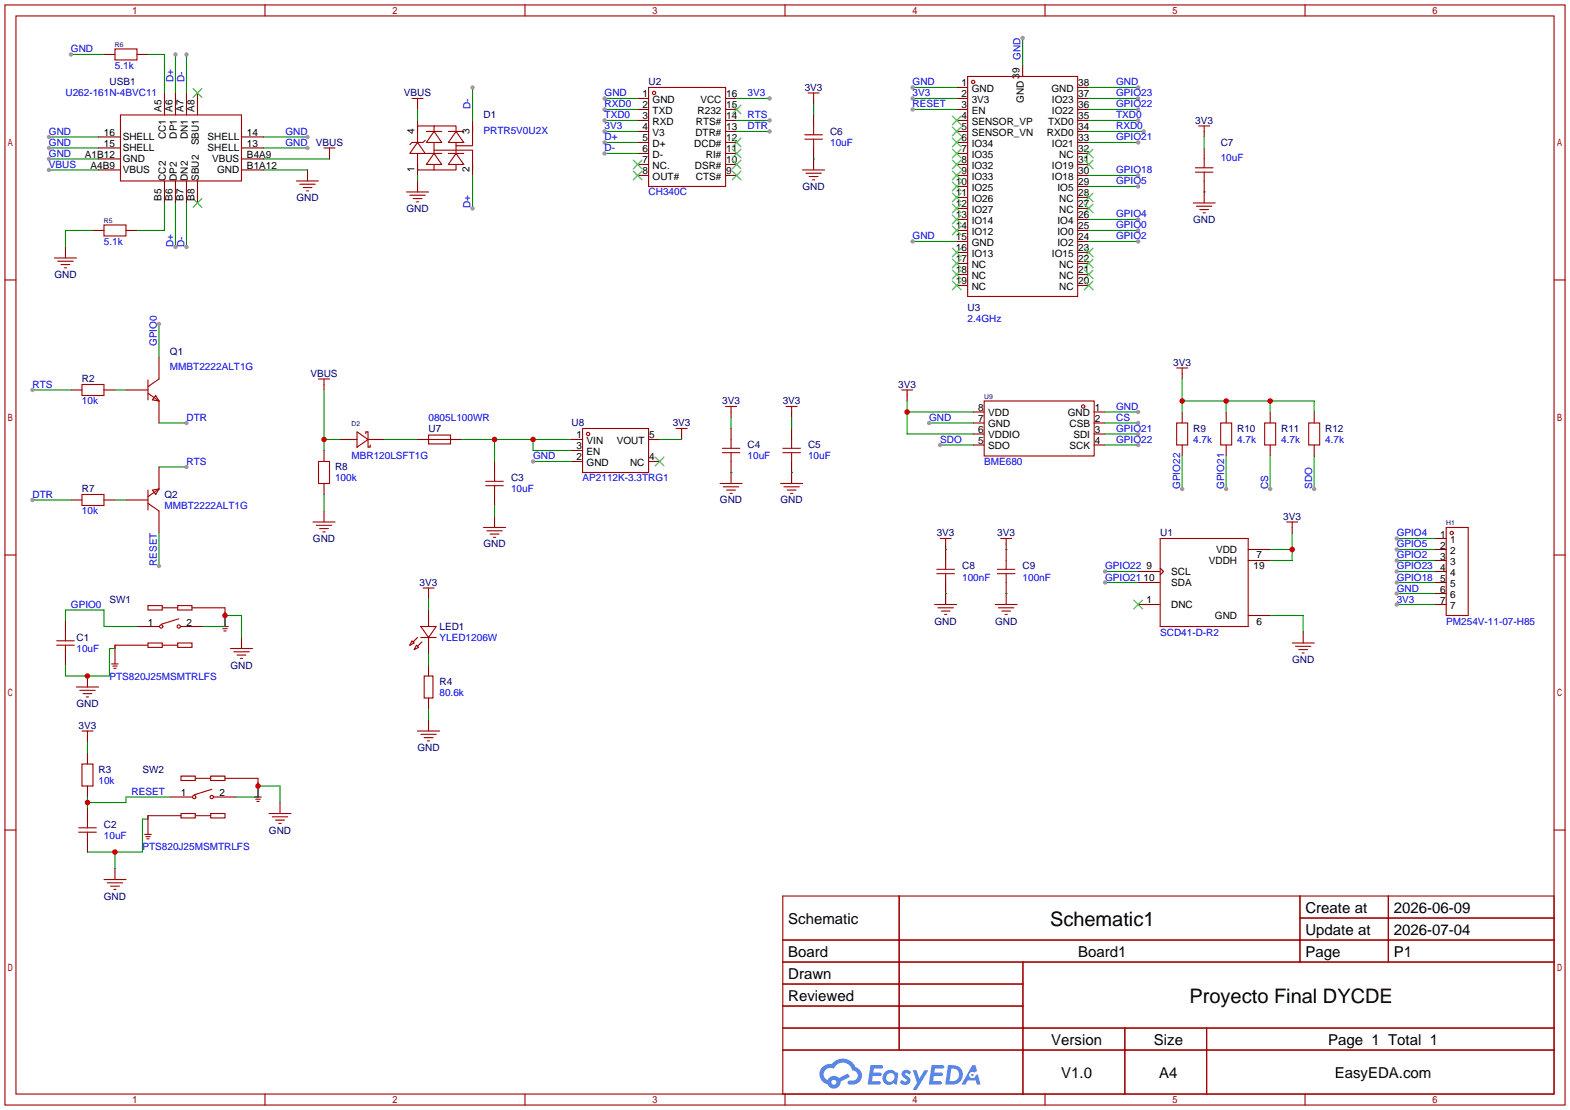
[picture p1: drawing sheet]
<svg xmlns="http://www.w3.org/2000/svg" width="362mm" height="256mm" viewBox="0 0 362 256" stroke-linecap="round" stroke-linejoin="round" font-family="sans-serif">
<g fill="none" stroke="#a10000" stroke-width=".25">
<path d="M1.1 1.1h360.2v254h-360.2zM3.7 3.7h355.1v248.9h-355.1zM61.2 1.1v2.6M121.2 1.1v2.6M181.2 1.1v2.6M241.3 1.1v2.6M301.3 1.1v2.6M1.1 64.6h2.6M358.8 64.6h2.5M1.1 128.1h2.6M358.8 128.1h2.5M1.1 191.6h2.6"/>
<path d="M358.8 191.6h2.5M180.7 206.9h178.1v45.7h-178.1zM180.7 217h178.1M207.6 206.9v35.5M300.1 206.9v15.2M300.1 212h58.7M320.5 206.9v15.2M180.7 222.1h178.1M180.7 227.2h55.5M180.7 237.4h178.1M180.7 232.3h55.5M236.2 222.1v30.5"/>
<path d="M259.7 237.4v15.2M278.6 237.4v15.2M61.2 252.6v2.5M121.2 252.6v2.5M180.7 242.4h178.1M181.2 252.6v2.5M241.3 252.6v2.5M301.3 252.6v2.5"/>
</g>
<g fill="#5487ff">
<path d="M208.5 247.3a1.3 1.3 0 0 1 1.8 .3l-.4 .6a.54 .54 0 0 0-.9-.2l.1 .2a1.28 1.28 0 0 1 .8 2 1.53 1.53 0 0 1-2.2-.3l.5-.6 .8 .4a.31 .31 0 0 0 .4-.2 .31 .31 0 0 0-.3-.4 1.12 1.12 0 0 1-.6-1.8z"/>
<path d="M210.7 247.1h.9l.6 2 1.2-2h.9l-2.7 4.5h-.9l1-1.6z"/>
<path d="M201 245.9h2.2a.46 .46 0 0 1 .5 .1 .46 .46 0 0 1 .1 .5l-.3 .2h-1.8l-.1 1h1.6a.4 .4 0 0 1 .4 .4 .4 .4 0 0 1-.4 .3h-1.7l-.2 1.2h1.4a.46 .46 0 0 1 .5 .1 .46 .46 0 0 1 .1 .5l-.3 .2h-2.7z"/>
<path d="M215.1 245.9h2.2a.47 .47 0 0 1 .5 .1 .47 .47 0 0 1 .1 .5l-.3 .2h-1.8l-.1 1h1.6a.4 .4 0 0 1 .4 .4 .4 .4 0 0 1-.4 .3h-1.7l-.2 1.2h1.4a.46 .46 0 0 1 .5 .1 .46 .46 0 0 1 .1 .5l-.3 .2h-2.7z"/>
<path d="M224.5 245.9h.7l.3 1.4-.6 .3a.75 .75 0 0 0-1.1 .3 .75 .75 0 0 0 .5 1.1 .75 .75 0 0 0 .9-.7l.5-.3 .7 2.4h-.9l-.2-.9h-1.9l-.5 .9h-.9z"/>
<path d="M218.9 245.9l-.7 4.5h1.5a2.27 2.27 0 0 0 2.6-2.3 2.27 2.27 0 0 0-2.7-2.2zM219.6 246.7a1.5 1.5 0 0 1 1.8 1.6 1.5 1.5 0 0 1-1.9 1.3h-.3z"/>
<path d="M204.3 247.6a1.6 1.6 0 0 0-.3 2.3 1.6 1.6 0 0 0 2.3 .2l.8 .3 .3-2.5-.2-.2-.5-.1a1.58 1.58 0 0 0-2.4 0zM204.9 248.1a.99 .99 0 0 1 1.6 .5 .99 .99 0 0 1-1.3 1.2 .98 .98 0 0 1-.3-1.7z"/>
<path d="M189.9 246.3a2.37 2.37 0 0 0 1.2 4.1 1.54 1.54 0 0 0 1.7 .9 1.54 1.54 0 0 0 1.3-1.6l2.1-1-.5-.8-2 1a1.57 1.57 0 0 0-2.6 .5 1.5 1.5 0 0 1-.8-2.1 1.5 1.5 0 0 1 2.2-.5 2.23 2.23 0 0 1 2.3-1.4 2.23 2.23 0 0 1 2 1.8 1.16 1.16 0 0 1 1.2 1.1 1.16 1.16 0 0 1-1.1 1.2h-.6a.47 .47 0 0 0-.6 .4 .47 .47 0 0 0 .4 .5 2.14 2.14 0 0 0 2.7-1.3 2.14 2.14 0 0 0-1.3-2.7 3.2 3.2 0 0 0-5.5-.7l-1.1 .1zM191.9 249.9a.6 .6 0 0 1 1.2 0 .6 .6 0 0 1-1.2 0z"/>
<circle cx="224.5" cy="248.2" r=".28"/>
</g>
<g fill="none" stroke="#870000" stroke-width=".25">
<path d="M24 12.6h2.5M31.6 12.6h2.6M22.7 36.7h5.1M22.7 39.2h5.1M22.7 34.2h5.1M22.7 31.6h5.1M38 21.5v5M40.5 21.5v5M43.1 21.5v5M45.6 21.5v5M55.8 36.7h5M55.8 39.2h5"/>
<path d="M55.8 34.2h5M55.8 31.6h5M15.1 57v2.6M21.5 53.2h2.5M29.1 53.2h2.5M38 41.8v5.1M40.5 41.8v5.1M43.1 41.8v5.1M45.6 41.8v5.1"/>
</g>
<path d="M44.6 20.4l2 2.1M46.6 20.4l-2 2.1M44.6 45.8l2 2.1M46.6 45.8l-2 2.1" fill="none" stroke="#3c3" stroke-width=".25"/>
<path d="M26.5 11.3h5.1v2.5h-5.1zM27.8 26.5h28v15.3h-28zM12.6 59.6h5.1M24 51.9h5.1v2.6h-5.1zM13.3 60.3h3.6M14.1 61.1h2M14.9 61.8h.5" fill="none" stroke="#a10000" stroke-width=".25"/>
<path d="M21.5 53.2h-6.4v3.8M38 46.9v6.3h-6.4M40.5 46.9v10.1" fill="none" stroke="#008700" stroke-width=".25"/>
<circle cx="40.5" cy="57" r=".51" fill="#999"/>
<path d="M43.1 46.9v10.1" fill="none" stroke="#008700" stroke-width=".25"/>
<circle cx="43.1" cy="57" r=".51" fill="#999"/>
<path d="M11.3 31.6h11.4" fill="none" stroke="#008700" stroke-width=".25"/>
<circle cx="11.3" cy="31.6" r=".51" fill="#999"/>
<path d="M11.3 34.2h11.4" fill="none" stroke="#008700" stroke-width=".25"/>
<circle cx="11.3" cy="34.2" r=".51" fill="#999"/>
<path d="M11.3 36.7h11.4" fill="none" stroke="#008700" stroke-width=".25"/>
<circle cx="11.3" cy="36.7" r=".51" fill="#999"/>
<path d="M11.3 39.2h11.4" fill="none" stroke="#008700" stroke-width=".25"/>
<circle cx="11.3" cy="39.2" r=".51" fill="#999"/>
<path d="M16.4 12.6h7.6M34.2 12.6h3.8v8.9" fill="none" stroke="#008700" stroke-width=".25"/>
<circle cx="16.4" cy="12.6" r=".51" fill="#999"/>
<path d="M43.1 12.6v8.9" fill="none" stroke="#008700" stroke-width=".25"/>
<circle cx="43.1" cy="12.6" r=".51" fill="#999"/>
<path d="M40.5 12.6v8.9" fill="none" stroke="#008700" stroke-width=".25"/>
<circle cx="40.5" cy="12.6" r=".51" fill="#999"/>
<path d="M60.8 31.6h10.2" fill="none" stroke="#008700" stroke-width=".25"/>
<circle cx="71" cy="31.6" r=".51" fill="#999"/>
<path d="M60.8 34.2h10.2" fill="none" stroke="#008700" stroke-width=".25"/>
<circle cx="71" cy="34.2" r=".51" fill="#999"/>
<path d="M60.8 36.7h15.3M60.8 39.2h10.2M96.4 25.3v2.5M96.4 40.5v1.3M109.1 40.5v7.6" fill="none" stroke="#008700" stroke-width=".25"/>
<g fill="none" stroke="#870000" stroke-width=".25">
<path d="M236.1 15.1v2.6M71 39.2v2.6M76.1 35.4v1.3M96.4 24v1.3M96.4 27.8v2.6M96.4 38v2.5M109.1 27.8v2.6M109.1 38v2.5M220.9 20.2h2.5M220.9 22.7h2.5M220.9 25.3h2.5M220.9 27.8h2.5"/>
<path d="M220.9 30.4h2.5M220.9 32.9h2.5M220.9 35.4h2.5M220.9 38h2.5M248.8 20.2h2.5M248.8 22.7h2.5M248.8 25.3h2.5M248.8 27.8h2.5M248.8 30.4h2.5M248.8 32.9h2.5M248.8 35.4h2.5M248.8 38h2.5"/>
<path d="M96.4 41.8v2.5M220.9 40.5h2.5M220.9 43.1h2.5M220.9 45.6h2.5M220.9 48.1h2.5M220.9 50.7h2.5M220.9 53.2h2.5M220.9 55.8h2.5M220.9 58.3h2.5M248.8 40.5h2.5M248.8 43.1h2.5M248.8 45.6h2.5"/>
<path d="M248.8 48.1h2.5M248.8 50.7h2.5M248.8 53.2h2.5M248.8 55.8h2.5M248.8 58.3h2.5M220.9 60.8h2.5M220.9 63.4h2.5M220.9 65.9h2.5M248.8 60.8h2.5M248.8 63.4h2.5M248.8 65.9h2.5"/>
</g>
<g fill="none" stroke="#a10000" stroke-width=".25">
<path d="M223.4 17.7h25.4v50.8h-25.4zM74.8 34.2h2.5M76.1 34.2v1.2M95.1 22.7h2.6M96.4 32.9l1.8 2.5h-3.6zM96.4 35.4v3.8h3.8v-1.2M96.4 22.7v1.3M98.2 32.4l-.5 .5h-2.6l-.5 .5M98.4 30.4h3.6M98.4 35.4h3.6M100.2 30.4l1.8 2.5h-3.6zM100.2 35.4l1.8 2.6h-3.6z"/>
<path d="M100.2 30.4v-1.3h5.1v1.3M100.2 29.1h-3.8v3.8M100.2 34.7h8.9v4.5M100.2 32.9v2.5M103.5 30.4h3.6M103.5 35.4h3.6M105.3 30.4l1.8 2.5h-3.6zM105.3 35.4l1.8 2.6h-3.6zM105.3 38v1.2h-5.1M105.3 32.9v2.5M109.1 29.1v4.6h-3.8M68.5 41.8h5"/>
<path d="M69.2 42.5h3.6M70 43.3h2M70.7 44.1h.5M93.9 44.3h5M94.6 45.1h3.6M95.4 45.8h2M96.1 46.6h.5"/>
<circle cx="224.7" cy="18.9" r=".38"/>
</g>
<g fill="none" stroke="#3c3" stroke-width=".25">
<path d="M219.8 39.5l2.1 2M219.8 37l2.1 2M219.8 34.4l2.1 2M219.8 31.9l2.1 2M219.8 29.3l2.1 2.1M219.8 26.8l2.1 2M221.9 39.5l-2.1 2M221.9 37l-2.1 2M221.9 34.4l-2.1 2M221.9 31.9l-2.1 2M221.9 29.3l-2.1 2.1M221.9 26.8l-2.1 2"/>
<path d="M250.3 34.4l2 2M250.3 37l2 2M252.3 34.4l-2 2M252.3 37l-2 2M219.8 59.8l2.1 2M219.8 57.3l2.1 2M219.8 52.2l2.1 2M219.8 49.7l2.1 2M219.8 47.1l2.1 2M219.8 44.6l2.1 2M219.8 42l2.1 2.1M221.9 59.8l-2.1 2"/>
<path d="M221.9 57.3l-2.1 2M221.9 52.2l-2.1 2M221.9 49.7l-2.1 2M221.9 47.1l-2.1 2M221.9 44.6l-2.1 2M221.9 42l-2.1 2.1M250.3 44.6l2 2M250.3 47.1l2 2M250.3 57.3l2 2M250.3 59.8l2 2M252.3 44.6l-2 2M252.3 47.1l-2 2"/>
<path d="M252.3 57.3l-2 2M252.3 59.8l-2 2M219.8 64.9l2.1 2M219.8 62.4l2.1 2M221.9 64.9l-2.1 2M221.9 62.4l-2.1 2M250.3 62.4l2 2M250.3 64.9l2 2M252.3 62.4l-2 2M252.3 64.9l-2 2"/>
</g>
<circle cx="109.1" cy="48.1" r=".51" fill="#999"/>
<path d="M109.1 20.2v7.6" fill="none" stroke="#008700" stroke-width=".25"/>
<circle cx="109.1" cy="20.2" r=".51" fill="#999"/>
<g fill="none" stroke="#a10000" stroke-width=".25">
<path d="M149.7 20.2h17.8v22.9h-17.8z"/>
<circle cx="151" cy="21.5" r=".38"/>
</g>
<g fill="none" stroke="#870000" stroke-width=".25">
<path d="M147.2 22.7h2.5M147.2 25.3h2.5M147.2 27.8h2.5M147.2 30.4h2.5M147.2 32.9h2.5M147.2 35.4h2.5M147.2 38h2.5M167.5 22.7h2.6M167.5 25.3h2.6M167.5 27.8h2.6M167.5 30.4h2.6M167.5 32.9h2.6"/>
<path d="M167.5 35.4h2.6M167.5 38h2.6M147.2 40.5h2.5M167.5 40.5h2.6"/>
</g>
<g fill="none" stroke="#3c3" stroke-width=".25">
<path d="M146.2 37l2 2M146.2 39.5l2 2M148.2 37l-2 2M148.2 39.5l-2 2M169 39.5l2.1 2M169 37l2.1 2M169 34.4l2.1 2M169 31.9l2.1 2M169 24.3l2.1 2M171.1 39.5l-2.1 2M171.1 37l-2.1 2M171.1 34.4l-2.1 2"/>
<path d="M171.1 31.9l-2.1 2M171.1 24.3l-2.1 2"/>
</g>
<path d="M139.6 22.7h7.6" fill="none" stroke="#008700" stroke-width=".25"/>
<circle cx="139.6" cy="22.7" r=".51" fill="#999"/>
<path d="M139.6 25.3h7.6" fill="none" stroke="#008700" stroke-width=".25"/>
<circle cx="139.6" cy="25.3" r=".51" fill="#999"/>
<path d="M139.6 27.8h7.6" fill="none" stroke="#008700" stroke-width=".25"/>
<circle cx="139.6" cy="27.8" r=".51" fill="#999"/>
<path d="M139.6 30.4h7.6" fill="none" stroke="#008700" stroke-width=".25"/>
<circle cx="139.6" cy="30.4" r=".51" fill="#999"/>
<path d="M139.6 32.9h7.6" fill="none" stroke="#008700" stroke-width=".25"/>
<circle cx="139.6" cy="32.9" r=".51" fill="#999"/>
<path d="M139.6 35.4h7.6" fill="none" stroke="#008700" stroke-width=".25"/>
<circle cx="139.6" cy="35.4" r=".51" fill="#999"/>
<path d="M170.1 22.7h7.6" fill="none" stroke="#008700" stroke-width=".25"/>
<circle cx="177.7" cy="22.7" r=".51" fill="#999"/>
<path d="M170.1 27.8h7.6" fill="none" stroke="#008700" stroke-width=".25"/>
<circle cx="177.7" cy="27.8" r=".51" fill="#999"/>
<path d="M170.1 30.4h7.6" fill="none" stroke="#008700" stroke-width=".25"/>
<circle cx="177.7" cy="30.4" r=".51" fill="#999"/>
<path d="M187.8 22.7v1.3M187.8 26.5v2.6M187.8 34.2v5" fill="none" stroke="#870000" stroke-width=".25"/>
<path d="M185.3 39.2h5.1M185.8 32.1h4.1M185.8 31.1h4.1M186.6 21.5h2.5M187.8 21.5v1.2M187.8 29.1v2M187.8 32.1v2.1M186.1 40h3.5M186.8 40.8h2M187.6 41.5h.5" fill="none" stroke="#a10000" stroke-width=".25"/>
<path d="M187.8 36.7h.1M187.8 24v2.5M210.7 20.2h10.2" fill="none" stroke="#008700" stroke-width=".25"/>
<circle cx="210.7" cy="20.2" r=".51" fill="#999"/>
<path d="M210.7 22.7h10.2" fill="none" stroke="#008700" stroke-width=".25"/>
<circle cx="210.7" cy="22.7" r=".51" fill="#999"/>
<path d="M210.7 25.3h10.2" fill="none" stroke="#008700" stroke-width=".25"/>
<circle cx="210.7" cy="25.3" r=".51" fill="#999"/>
<path d="M210.7 55.8h10.2" fill="none" stroke="#008700" stroke-width=".25"/>
<circle cx="210.7" cy="55.8" r=".51" fill="#999"/>
<path d="M251.3 20.2h11.5" fill="none" stroke="#008700" stroke-width=".25"/>
<circle cx="262.8" cy="20.2" r=".51" fill="#999"/>
<path d="M251.3 22.7h11.5" fill="none" stroke="#008700" stroke-width=".25"/>
<circle cx="262.8" cy="22.7" r=".51" fill="#999"/>
<path d="M251.3 25.3h11.5" fill="none" stroke="#008700" stroke-width=".25"/>
<circle cx="262.8" cy="25.3" r=".51" fill="#999"/>
<path d="M251.3 27.8h11.5" fill="none" stroke="#008700" stroke-width=".25"/>
<circle cx="262.8" cy="27.8" r=".51" fill="#999"/>
<path d="M251.3 30.4h12.7" fill="none" stroke="#008700" stroke-width=".25"/>
<circle cx="264" cy="30.4" r=".51" fill="#999"/>
<path d="M251.3 32.9h11.5" fill="none" stroke="#008700" stroke-width=".25"/>
<circle cx="262.8" cy="32.9" r=".51" fill="#999"/>
<path d="M251.3 40.5h11.5" fill="none" stroke="#008700" stroke-width=".25"/>
<circle cx="262.8" cy="40.5" r=".51" fill="#999"/>
<path d="M251.3 43.1h11.5" fill="none" stroke="#008700" stroke-width=".25"/>
<circle cx="262.8" cy="43.1" r=".51" fill="#999"/>
<path d="M251.3 50.7h11.5" fill="none" stroke="#008700" stroke-width=".25"/>
<circle cx="262.8" cy="50.7" r=".51" fill="#999"/>
<path d="M251.3 53.2h11.5" fill="none" stroke="#008700" stroke-width=".25"/>
<circle cx="262.8" cy="53.2" r=".51" fill="#999"/>
<path d="M251.3 55.8h11.5" fill="none" stroke="#008700" stroke-width=".25"/>
<circle cx="262.8" cy="55.8" r=".51" fill="#999"/>
<path d="M278 30.4v1.2M278 34.2v2.5M278 41.8v5.1" fill="none" stroke="#870000" stroke-width=".25"/>
<path d="M276 39.8h4M276 38.7h4M276.7 29.1h2.6M278 29.1v1.3M278 36.7v2M278 39.8v2M275.5 46.9h5M276.2 47.6h3.6M277 48.4h2M277.7 49.1h.6" fill="none" stroke="#a10000" stroke-width=".25"/>
<path d="M236.1 8.8v6.3M278 31.6v2.6M278 44.3h.1" fill="none" stroke="#008700" stroke-width=".25"/>
<circle cx="236.1" cy="8.8" r=".51" fill="#999"/>
<path d="M18.9 88.8h5.1v2.5h-5.1zM34.2 90.8l2.5 1.8M34.2 87.8v4.5M35.9 91.3l.8 1.3-1.5-.3zM36.7 87.5l-2.5 1.8M18.9 114.2h5.1v2.5h-5.1zM34.2 113.2v4.5M34.2 116.2l2.5 1.8M35.2 113.2l1.5-.3-.8 1.3zM36.7 112.9l-2.5 1.8" fill="none" stroke="#a10000" stroke-width=".25"/>
<path d="M16.4 90h2.5M24 90h2.5M29.1 90h5.1M36.7 82.4v5.1M36.7 92.6v5.1M16.4 115.4h2.5M24 115.4h2.5M29.1 115.4h5.1M36.7 107.8v5.1M36.7 118v5.1" fill="none" stroke="#870000" stroke-width=".25"/>
<path d="M7.5 90h8.9M26.5 90h2.6M26.5 115.4h2.6" fill="none" stroke="#008700" stroke-width=".25"/>
<circle cx="7.5" cy="90" r=".51" fill="#999"/>
<path d="M7.5 115.4h8.9" fill="none" stroke="#008700" stroke-width=".25"/>
<circle cx="7.5" cy="115.4" r=".51" fill="#999"/>
<path d="M36.7 97.7h6.4" fill="none" stroke="#008700" stroke-width=".25"/>
<circle cx="43.1" cy="97.7" r=".51" fill="#999"/>
<path d="M36.7 74.8v7.6" fill="none" stroke="#008700" stroke-width=".25"/>
<circle cx="36.7" cy="74.8" r=".51" fill="#999"/>
<path d="M36.7 123.1v7.6" fill="none" stroke="#008700" stroke-width=".25"/>
<circle cx="36.7" cy="130.7" r=".51" fill="#999"/>
<path d="M36.7 107.8h6.4" fill="none" stroke="#008700" stroke-width=".25"/>
<circle cx="43.1" cy="107.8" r=".51" fill="#999"/>
<path d="M74.8 88.8v1.2M74.8 104v2.6M74.8 111.6v2.6M74.8 118v2.5" fill="none" stroke="#870000" stroke-width=".25"/>
<path d="M73.5 87.5h2.6M74.8 87.5v1.3M73.5 106.6h2.6v5h-2.6zM72.3 120.5h5M73 121.3h3.6M73.8 122h2M74.5 122.8h.6" fill="none" stroke="#a10000" stroke-width=".25"/>
<path d="M74.8 90v14M74.8 114.2v3.8M74.8 101.5h3.8" fill="none" stroke="#008700" stroke-width=".25"/>
<circle cx="74.8" cy="101.5" r=".63" fill="#c00"/>
<path d="M78.6 101.5h2.6M86.2 101.5h2.6M96.4 101.5h2.5M104 101.5h2.6M114.2 106.6v2.5M114.2 114.2v2.5" fill="none" stroke="#870000" stroke-width=".25"/>
<path d="M82.4 99.7l2.6 1.8-2.6 1.8zM81.2 101.5h1.2M84.5 100.2v-.5h.5v3.6h.5v-.6M85 101.5h1.2M98.9 100.5h5.1v2h-5.1zM98.9 101.5h5.1M112.1 112.1h4.1M112.1 111.1h4.1M114.2 109.1v2M114.2 112.1v2.1" fill="none" stroke="#a10000" stroke-width=".25"/>
<path d="M88.8 101.5h7.6M106.6 101.5h25.4M114.2 101.5v5.1M123.1 101.5v2.5h8.9" fill="none" stroke="#008700" stroke-width=".25"/>
<g fill="#c00">
<circle cx="114.2" cy="101.5" r=".63"/>
<circle cx="123.1" cy="101.5" r=".63"/>
</g>
<path d="M114.2 119.3v2.5M132 101.5h2.5M132 106.6h2.5M132 104h2.5M149.7 101.5h2.6M149.7 106.6h2.6" fill="none" stroke="#870000" stroke-width=".25"/>
<g fill="none" stroke="#a10000" stroke-width=".25">
<path d="M134.5 98.9h15.2v10.2h-15.2zM111.6 121.8h5.1M112.4 122.6h3.6M113.2 123.3h2M113.9 124.1h.5"/>
<circle cx="135.8" cy="100.2" r=".38"/>
</g>
<path d="M114.2 116.7v2.6M123.1 106.6h8.9" fill="none" stroke="#008700" stroke-width=".25"/>
<path d="M151.3 105.5l2 2.1M153.3 105.5l-2 2.1" fill="none" stroke="#3c3" stroke-width=".25"/>
<circle cx="123.1" cy="106.6" r=".51" fill="#999"/>
<g fill="none" stroke="#870000" stroke-width=".25">
<path d="M168.8 95.1v1.3M168.8 98.9v2.6M182.8 95.1v1.3M182.8 98.9v2.6M209.4 91.3v1.3M272.9 86.2v1.3M157.4 100.2v1.3M168.8 106.6v5M182.8 106.6v5M218.3 125.6v1.3M232.3 125.6v1.3M298.3 121.8v1.3"/>
<path d="M26.5 149v.7M31.6 144.7h5.1M41.8 144.7h5.1M51.9 141.4v.7M55.8 147.2v2.5"/>
</g>
<g fill="none" stroke="#a10000" stroke-width=".25">
<path d="M156.1 98.9h2.5M157.4 98.9v1.3M167.5 93.9h2.6M168.8 93.9v1.2M181.5 93.9h2.5M182.8 93.9v1.2M208.2 90h2.5M209.4 90v1.3M271.7 85h2.5M272.9 85v1.2M166.2 111.6h5.1M166.8 104.5h4"/>
<path d="M166.8 103.5h4M167 112.4h3.6M167.8 113.2h2M168.5 113.9h.5M168.8 101.5v2M168.8 104.5v2.1M180.2 111.6h5.1M180.7 104.5h4.1M180.7 103.5h4.1M181 112.4h3.5M181.7 113.2h2.1M182.5 113.9h.5"/>
<path d="M182.8 101.5v2M182.8 104.5v2.1M34.2 139.8h3.3v1h-3.3zM41 139.8h3.3v1h-3.3zM217 124.3h2.6M218.3 124.3v1.3M231 124.3h2.6M232.3 124.3v1.3M297.1 120.5h2.5M298.3 120.5v1.3M25.8 153.3h1.5M26 153.8h1.1"/>
<path d="M26.3 154.3h.5M34.2 148.5h3.3v1h-3.3zM34.2 149h-7.7v4.3M37.5 140.3h3.5M37.5 149h3.5M41 148.5h3.3v1h-3.3zM41.3 142.9l-4.1 1.2M44.3 140.3h7.6v4.4M51.2 144.7h1.5M51.4 145.2h1.1M51.7 145.7h.5M53.2 149.7h5.1"/>
<path d="M54 150.5h3.5M54.7 151.3h2.1M55.5 152h.5"/>
<circle cx="37.2" cy="144.7" r=".38"/>
<circle cx="41.3" cy="144.7" r=".38"/>
</g>
<path d="M168.8 96.4v2.5M182.8 96.4v2.5M152.3 101.5h5.1M168.8 109.1h.1M182.8 109.1h.1M46.9 144.7h5v-2.6h3.9v5.1" fill="none" stroke="#008700" stroke-width=".25"/>
<circle cx="51.9" cy="142.1" r=".63" fill="#c00"/>
<path d="M15.1 143.4v2.5M15.1 151v2.5M20.2 156.1v2.5" fill="none" stroke="#870000" stroke-width=".25"/>
<path d="M13.1 149h4M13.1 148h4M15.1 145.9v2.1M15.1 149v2" fill="none" stroke="#a10000" stroke-width=".25"/>
<path d="M15.1 143.4v-2.6h8.9v3.9h7.6M26.5 149.7h-1.2v6.4h-10.2v-2.6" fill="none" stroke="#008700" stroke-width=".25"/>
<circle cx="20.2" cy="156.1" r=".63" fill="#c00"/>
<g fill="none" stroke="#a10000" stroke-width=".25">
<path d="M17.7 158.6h5M18.4 159.4h3.6M19.2 160.1h2M19.9 160.9h.5M41.8 179.2h3.3v1h-3.3zM45.1 179.7h3.5M48.6 179.2h3.3v1h-3.3zM51.9 179.7h7.7v4.3M33.4 192.7h1.5M33.7 193.2h1M33.9 193.7h.5M41.8 187.8h3.3v1h-3.3z"/>
<path d="M41.8 188.3h-7.6v4.4M45.1 188.3h3.5M48.6 187.8h3.3v1h-3.3zM48.9 182.2l-4.1 1.3M58.8 184h1.5M59.1 184.5h1M59.3 185h.5"/>
<circle cx="44.8" cy="184" r=".38"/>
<circle cx="48.9" cy="184" r=".38"/>
</g>
<path d="M34.2 188.3v.8M39.2 184h5.1M49.4 184h5.1M59.6 180.7v.8" fill="none" stroke="#870000" stroke-width=".25"/>
<path d="M54.5 184h5.1v-2.5h5v3.8" fill="none" stroke="#008700" stroke-width=".25"/>
<circle cx="59.6" cy="181.5" r=".63" fill="#c00"/>
<path d="M20.2 173.9v2.5M20.2 181.5v2.5M20.2 186.6v2.5M20.2 194.2v2.5M64.6 185.3v2.5" fill="none" stroke="#870000" stroke-width=".25"/>
<path d="M18.9 176.4h2.6v5.1h-2.6zM18.2 191.1h4M18.2 192.2h4M20.2 189.1v2M20.2 192.2v2M62.1 187.8h5.1M62.9 188.6h3.5M63.6 189.4h2.1M64.4 190.1h.5" fill="none" stroke="#a10000" stroke-width=".25"/>
<path d="M26.5 196.7v3.8M34.2 189.1h-1.3v7.6h-12.7" fill="none" stroke="#008700" stroke-width=".25"/>
<circle cx="26.5" cy="196.7" r=".63" fill="#c00"/>
<path d="M26.5 200.5v2.6" fill="none" stroke="#870000" stroke-width=".25"/>
<path d="M24 203.1h5.1M24.8 203.8h3.5M25.5 204.6h2.1M26.3 205.4h.5" fill="none" stroke="#a10000" stroke-width=".25"/>
<path d="M20.2 184v2.6M39.2 184h-10.1v1.3h-8.9" fill="none" stroke="#008700" stroke-width=".25"/>
<circle cx="20.2" cy="185.3" r=".63" fill="#c00"/>
<g fill="none" stroke="#870000" stroke-width=".25">
<path d="M224.7 95.1h2.5M224.7 97.7h2.5M252.6 95.1h2.5M252.6 97.7h2.5M224.7 100.2h2.5M224.7 102.7h2.5M252.6 100.2h2.5M252.6 102.7h2.5M98.9 137v1.3M98.9 140.8v2.6M98.9 148.5v2.5M98.9 153.5v2.6"/>
<path d="M20.2 170.1v1.2M98.9 161.2v2.5M98.9 166.2v2.6"/>
</g>
<g fill="none" stroke="#a10000" stroke-width=".25">
<path d="M227.2 92.6h25.4v12.7h-25.4zM97.7 135.8h2.5M98.9 135.8v1.2M95.1 148l.5 .5-1 .5zM96.1 149l.5 .5-1 .5zM96.4 147.2l-1 1M97.2 144.7h3.5l-1.8 2.5zM97.2 147.2h3.5M97.4 148.2l-1 1M97.9 156.1h2v5.1h-2zM98.9 143.4v1.3M98.9 147.2v1.3"/>
<path d="M18.9 168.8h2.6M20.2 168.8v1.3M96.4 168.8h5.1M97.2 169.5h3.5M97.9 170.3h2M98.7 171.1h.5"/>
<circle cx="250.1" cy="93.9" r=".38"/>
</g>
<path d="M209.4 92.6v7.6h15.3M209.4 95.1h15.3M98.9 138.3v2.5M98.9 151v2.5M20.2 171.3v2.6M98.9 163.7v2.5" fill="none" stroke="#008700" stroke-width=".25"/>
<circle cx="209.4" cy="95.1" r=".63" fill="#c00"/>
<path d="M214.5 97.7h10.2" fill="none" stroke="#008700" stroke-width=".25"/>
<circle cx="214.5" cy="97.7" r=".51" fill="#999"/>
<path d="M217 102.7h7.7" fill="none" stroke="#008700" stroke-width=".25"/>
<circle cx="217" cy="102.7" r=".51" fill="#999"/>
<path d="M255.1 95.1h7.7" fill="none" stroke="#008700" stroke-width=".25"/>
<circle cx="262.8" cy="95.1" r=".51" fill="#999"/>
<path d="M255.1 97.7h7.7" fill="none" stroke="#008700" stroke-width=".25"/>
<circle cx="262.8" cy="97.7" r=".51" fill="#999"/>
<path d="M255.1 100.2h7.7" fill="none" stroke="#008700" stroke-width=".25"/>
<circle cx="262.8" cy="100.2" r=".51" fill="#999"/>
<path d="M255.1 102.7h7.7" fill="none" stroke="#008700" stroke-width=".25"/>
<circle cx="262.8" cy="102.7" r=".51" fill="#999"/>
<g fill="none" stroke="#a10000" stroke-width=".25">
<path d="M271.7 97.7h2.5v5h-2.5zM281.8 97.7h2.6v5h-2.6zM292 97.7h2.5v5h-2.5zM302.1 97.7h2.6v5h-2.6zM215.8 139.6h5.1M216.3 131.4h4M216.3 132.5h4M218.3 129.4v2M218.3 132.5v2M229.7 139.6h5.1M230.3 131.4h4M230.3 132.5h4"/>
<path d="M232.3 129.4v2M232.3 132.5v2M216.5 140.3h3.6M217.3 141.1h2M218.1 141.9h.5M230.5 140.3h3.6M231.3 141.1h2M232 141.9h.5"/>
</g>
<path d="M272.9 95.1v2.6M283.1 95.1v2.6M293.2 95.1v2.6M303.4 95.1v2.6M272.9 102.7v2.6M283.1 102.7v2.6M293.2 102.7v2.6M303.4 102.7v2.6M218.3 126.9v2.5M218.3 134.5v5.1M232.3 126.9v2.5M232.3 134.5v5.1" fill="none" stroke="#870000" stroke-width=".25"/>
<path d="M272.9 87.5v7.6M272.9 92.6h30.5v2.5M283.1 92.6v2.5M293.2 92.6v2.5M218.3 137h.1M218.3 126.9h.1M232.3 137h.1M232.3 126.9h.1" fill="none" stroke="#008700" stroke-width=".25"/>
<g fill="#c00">
<circle cx="272.9" cy="92.6" r=".63"/>
<circle cx="283.1" cy="92.6" r=".63"/>
<circle cx="293.2" cy="92.6" r=".63"/>
</g>
<path d="M272.9 105.3v7.6" fill="none" stroke="#008700" stroke-width=".25"/>
<circle cx="272.9" cy="112.9" r=".51" fill="#999"/>
<path d="M283.1 105.3v7.6" fill="none" stroke="#008700" stroke-width=".25"/>
<circle cx="283.1" cy="112.9" r=".51" fill="#999"/>
<path d="M293.2 105.3v7.6" fill="none" stroke="#008700" stroke-width=".25"/>
<circle cx="293.2" cy="112.9" r=".51" fill="#999"/>
<path d="M303.4 105.3v7.6" fill="none" stroke="#008700" stroke-width=".25"/>
<circle cx="303.4" cy="112.9" r=".51" fill="#999"/>
<g fill="none" stroke="#a10000" stroke-width=".25">
<path d="M267.8 124.3h20.4v20.4h-20.4zM333.9 121.8h5.1v20.3h-5.1zM298.3 148.5h5.1M299.1 149.2h3.5M299.8 150h2.1M300.6 150.7h.5"/>
<circle cx="335.2" cy="123.1" r=".38"/>
</g>
<g fill="none" stroke="#870000" stroke-width=".25">
<path d="M262.8 132h5M262.8 134.5h5M262.8 139.6h5M267.8 131.2l.8 .8-.8 .7M288.2 126.9h5M288.2 129.4h5M331.3 124.3h2.6M331.3 126.9h2.6M331.3 129.4h2.6M331.3 132h2.6M331.3 134.5h2.6M331.3 137h2.6"/>
<path d="M331.3 139.6h2.6M288.2 142.1h5M300.9 145.9v2.6"/>
</g>
<path d="M261.7 138.6l2.1 2M263.8 138.6l-2.1 2" fill="none" stroke="#3c3" stroke-width=".25"/>
<path d="M293.2 126.9h5.1M298.3 123.1v6.3h-5.1M293.2 142.1h7.7v3.8" fill="none" stroke="#008700" stroke-width=".25"/>
<circle cx="298.3" cy="126.9" r=".63" fill="#c00"/>
<path d="M255.1 132h7.7" fill="none" stroke="#008700" stroke-width=".25"/>
<circle cx="255.1" cy="132" r=".51" fill="#999"/>
<path d="M255.1 134.5h7.7" fill="none" stroke="#008700" stroke-width=".25"/>
<circle cx="255.1" cy="134.5" r=".51" fill="#999"/>
<path d="M322.5 124.3h8.8" fill="none" stroke="#008700" stroke-width=".25"/>
<circle cx="322.5" cy="124.3" r=".51" fill="#999"/>
<path d="M322.5 126.9h8.8" fill="none" stroke="#008700" stroke-width=".25"/>
<circle cx="322.5" cy="126.9" r=".51" fill="#999"/>
<path d="M322.5 129.4h8.8" fill="none" stroke="#008700" stroke-width=".25"/>
<circle cx="322.5" cy="129.4" r=".51" fill="#999"/>
<path d="M322.5 132h8.8" fill="none" stroke="#008700" stroke-width=".25"/>
<circle cx="322.5" cy="132" r=".51" fill="#999"/>
<path d="M322.5 134.5h8.8" fill="none" stroke="#008700" stroke-width=".25"/>
<circle cx="322.5" cy="134.5" r=".51" fill="#999"/>
<path d="M322.5 137h8.8" fill="none" stroke="#008700" stroke-width=".25"/>
<circle cx="322.5" cy="137" r=".51" fill="#999"/>
<path d="M322.5 139.6h8.8" fill="none" stroke="#008700" stroke-width=".25"/>
<circle cx="322.5" cy="139.6" r=".51" fill="#999"/>
<g font-size="4.6">
<text x="242.4" y="213.8">Schematic1</text>
<text x="274.6" y="231.6">Proyecto Final DYCDE</text>
</g>
<g font-size="3.5">
<text x="182" y="213.2">Schematic</text>
<text x="301.4" y="210.7">Create at</text>
<text x="301.4" y="215.8">Update at</text>
<text x="321.8" y="210.7">2026-06-09</text>
<text x="321.8" y="215.8">2026-07-04</text>
<text x="182" y="220.9">Board</text>
<text x="248.9" y="220.9">Board1</text>
<text x="301.4" y="220.9">Page</text>
<text x="321.8" y="220.9">P1</text>
<text x="182" y="225.9">Drawn</text>
<text x="182" y="231">Reviewed</text>
<text x="242.7" y="241.2">Version</text>
<text x="266.4" y="241.2">Size</text>
<text x="306.6" y="241.2">Page 1 Total 1</text>
<text x="245" y="248.8">V1.0</text>
<text x="267.6" y="248.8">A4</text>
<text x="308.1" y="248.8">EasyEDA.com</text>
</g>
<g font-size="2.3" fill="#00f">
<text x="16.4" y="12.1">GND</text>
<text x="26.5" y="15.9">5.1k</text>
<text x="235.6" y="13.8" transform="rotate(-90 235.6 13.8)">GND</text>
<text x="15.1" y="22.3">U262-161N-4BVC11</text>
<text x="40.1" y="18.9" transform="rotate(-90 40.1 18.9)">D+</text>
<text x="42.6" y="18.9" transform="rotate(-90 42.6 18.9)">D-</text>
<text x="139.6" y="22.3">GND</text>
<text x="172.6" y="22.3">3V3</text>
<text x="210.7" y="19.7">GND</text>
<text x="210.7" y="22.3">3V3</text>
<text x="257.7" y="19.7">GND</text>
<text x="257.7" y="22.3">GPIO23</text>
<text x="108.6" y="25.3" transform="rotate(-90 108.6 25.3)">D-</text>
<text x="139.6" y="24.8">RXD0</text>
<text x="139.6" y="27.4">TXD0</text>
<text x="139.6" y="29.9">3V3</text>
<text x="172.6" y="27.4">RTS</text>
<text x="172.6" y="29.9">DTR</text>
<text x="210.7" y="24.8">RESET</text>
<text x="257.7" y="24.8">GPIO22</text>
<text x="257.7" y="27.4">TXD0</text>
<text x="257.7" y="29.9">RXD0</text>
<text x="11.3" y="31.2">GND</text>
<text x="11.3" y="33.7">GND</text>
<text x="65.9" y="31.2">GND</text>
<text x="65.9" y="33.7">GND</text>
<text x="111.6" y="30.9">PRTR5V0U2X</text>
<text x="139.6" y="32.4">D+</text>
<text x="139.6" y="35">D-</text>
<text x="191.6" y="33.7">10uF</text>
<text x="257.7" y="32.4">GPIO21</text>
<text x="11.3" y="36.2">GND</text>
<text x="11.3" y="38.8">VBUS</text>
<text x="257.7" y="40.1">GPIO18</text>
<text x="281.8" y="37.3">10uF</text>
<text x="149.7" y="45.1">CH340C</text>
<text x="257.7" y="42.6">GPIO5</text>
<text x="108.6" y="48.1" transform="rotate(-90 108.6 48.1)">D+</text>
<text x="257.7" y="50.2">GPIO4</text>
<text x="257.7" y="52.8">GPIO0</text>
<text x="24" y="56.6">5.1k</text>
<text x="40.1" y="57" transform="rotate(-90 40.1 57)">D+</text>
<text x="42.6" y="57" transform="rotate(-90 42.6 57)">D-</text>
<text x="210.7" y="55.3">GND</text>
<text x="257.7" y="55.3">GPIO2</text>
<text x="223.4" y="74.3">2.4GHz</text>
<text x="36.2" y="79.9" transform="rotate(-90 36.2 79.9)">GPIO0</text>
<text x="7.5" y="89.6">RTS</text>
<text x="39.2" y="85.5">MMBT2222ALT1G</text>
<text x="18.9" y="93.4">10k</text>
<text x="257.7" y="94.7">GND</text>
<text x="43.1" y="97.2">DTR</text>
<text x="98.9" y="97.2">0805L100WR</text>
<text x="214.5" y="97.2">GND</text>
<text x="257.7" y="97.2">CS</text>
<text x="257.7" y="99.7">GPIO21</text>
<text x="43.1" y="107.4">RTS</text>
<text x="81.2" y="106.1">MBR120LSFT1G</text>
<text x="123.1" y="106.1">GND</text>
<text x="172.6" y="106.1">10uF</text>
<text x="186.6" y="106.1">10uF</text>
<text x="217" y="102.3">SDO</text>
<text x="227.2" y="107.4">BME680</text>
<text x="257.7" y="102.3">GPIO22</text>
<text x="275.5" y="102.3">4.7k</text>
<text x="285.6" y="102.3">4.7k</text>
<text x="295.8" y="102.3">4.7k</text>
<text x="305.9" y="102.3">4.7k</text>
<text x="77.3" y="111.2">100k</text>
<text x="118" y="113.7">10uF</text>
<text x="134.5" y="111.2">AP2112K-3.3TRG1</text>
<text x="272.5" y="112.9" transform="rotate(-90 272.5 112.9)">GPIO22</text>
<text x="282.6" y="112.9" transform="rotate(-90 282.6 112.9)">GPIO21</text>
<text x="292.8" y="112.9" transform="rotate(-90 292.8 112.9)">CS</text>
<text x="302.9" y="112.9" transform="rotate(-90 302.9 112.9)">SDO</text>
<text x="7.5" y="115">DTR</text>
<text x="18.9" y="118.8">10k</text>
<text x="38" y="117.5">MMBT2222ALT1G</text>
<text x="322.5" y="123.9">GPIO4</text>
<text x="36.2" y="130.7" transform="rotate(-90 36.2 130.7)">RESET</text>
<text x="255.1" y="131.5">GPIO22</text>
<text x="322.5" y="126.4">GPIO5</text>
<text x="322.5" y="129">GPIO2</text>
<text x="322.5" y="131.5">GPIO23</text>
<text x="222.1" y="134">100nF</text>
<text x="236.1" y="134">100nF</text>
<text x="255.1" y="134">GPIO21</text>
<text x="322.5" y="134">GPIO18</text>
<text x="322.5" y="136.6">GND</text>
<text x="16.4" y="140.4">GPIO0</text>
<text x="322.5" y="139.1">3V3</text>
<text x="101.5" y="148">YLED1206W</text>
<text x="267.8" y="146.7">SCD41-D-R2</text>
<text x="333.9" y="144.2">PM254V-11-07-H85</text>
<text x="17.7" y="150.5">10uF</text>
<text x="25.3" y="156.9">PTS820J25MSMTRLFS</text>
<text x="101.5" y="160.7">80.6k</text>
<text x="22.7" y="181">10k</text>
<text x="30.4" y="183.6">RESET</text>
<text x="24" y="193.7">10uF</text>
<text x="32.9" y="196.3">PTS820J25MSMTRLFS</text>
</g>
<g font-size="2.3" fill="#000080">
<text x="25.3" y="19.7">USB1</text>
<text x="93.2" y="22.3">VBUS</text>
<text x="149.7" y="19.7">U2</text>
<text x="185.8" y="21">3V3</text>
<text x="111.6" y="27.4">D1</text>
<text x="275.9" y="28.6">3V3</text>
<text x="72.9" y="33.7">VBUS</text>
<text x="191.6" y="31.2">C6</text>
<text x="281.8" y="33.7">C7</text>
<text x="68.4" y="46.4">GND</text>
<text x="185.3" y="43.9">GND</text>
<text x="93.8" y="48.9">GND</text>
<text x="275.4" y="51.5">GND</text>
<text x="12.5" y="64.2">GND</text>
<text x="223.4" y="71.8">U3</text>
<text x="39.2" y="82">Q1</text>
<text x="18.9" y="88.3">R2</text>
<text x="71.7" y="87">VBUS</text>
<text x="207.4" y="89.6">3V3</text>
<text x="270.9" y="84.5">3V3</text>
<text x="166.7" y="93.4">3V3</text>
<text x="180.7" y="93.4">3V3</text>
<text x="98.9" y="99.7">U7</text>
<text x="132" y="98.5">U8</text>
<text x="155.3" y="98.5">3V3</text>
<text x="275.5" y="99.7">R9</text>
<text x="285.6" y="99.7">R10</text>
<text x="295.8" y="99.7">R11</text>
<text x="305.9" y="99.7">R12</text>
<text x="172.6" y="103.6">C4</text>
<text x="186.6" y="103.6">C5</text>
<text x="18.9" y="113.7">R7</text>
<text x="77.3" y="108.6">R8</text>
<text x="118" y="111.2">C3</text>
<text x="38" y="115">Q2</text>
<text x="166.2" y="116.3">GND</text>
<text x="180.2" y="116.3">GND</text>
<text x="72.2" y="125.1">GND</text>
<text x="216.3" y="123.9">3V3</text>
<text x="230.2" y="123.9">3V3</text>
<text x="267.8" y="123.9">U1</text>
<text x="296.3" y="120.1">3V3</text>
<text x="111.6" y="126.4">GND</text>
<text x="222.1" y="131.5">C8</text>
<text x="236.1" y="131.5">C9</text>
<text x="96.9" y="135.3">3V3</text>
<text x="25.3" y="139.1">SW1</text>
<text x="17.7" y="148">C1</text>
<text x="101.5" y="145.5">LED1</text>
<text x="215.7" y="144.2">GND</text>
<text x="229.7" y="144.2">GND</text>
<text x="53.2" y="154.4">GND</text>
<text x="298.3" y="153.1">GND</text>
<text x="101.5" y="158.2">R4</text>
<text x="17.6" y="163.2">GND</text>
<text x="18.1" y="168.3">3V3</text>
<text x="96.4" y="173.4">GND</text>
<text x="22.7" y="178.5">R3</text>
<text x="32.9" y="178.5">SW2</text>
<text x="24" y="191.2">C2</text>
<text x="62.1" y="192.5">GND</text>
<text x="24" y="207.7">GND</text>
</g>
<g font-size="2.3">
<text x="148.3" y="22.5">1</text>
<text x="150.7" y="23.8">GND</text>
<text x="161.7" y="23.8">VCC</text>
<text x="167.6" y="22.5">16</text>
<text x="222" y="22.5">2</text>
<text x="222" y="20">1</text>
<text x="224.3" y="23.8">3V3</text>
<text x="224.3" y="21.2">GND</text>
<text x="235.4" y="18.1" transform="rotate(-90 235.4 18.1)">39</text>
<text x="236.4" y="23.8" transform="rotate(-90 236.4 23.8)">GND</text>
<text x="242.7" y="21.2">GND</text>
<text x="242.8" y="23.8">IO23</text>
<text x="248.9" y="20">38</text>
<text x="248.9" y="22.5">37</text>
<text x="37.3" y="25.8" transform="rotate(-90 37.3 25.8)">A5</text>
<text x="39.8" y="25.8" transform="rotate(-90 39.8 25.8)">A6</text>
<text x="42.3" y="25.8" transform="rotate(-90 42.3 25.8)">A7</text>
<text x="44.9" y="25.8" transform="rotate(-90 44.9 25.8)">A8</text>
<text x="148.3" y="25">2</text>
<text x="148.3" y="27.6">3</text>
<text x="150.7" y="26.3">TXD</text>
<text x="150.7" y="28.9">RXD</text>
<text x="160.7" y="28.9">RTS#</text>
<text x="161.1" y="26.3">R232</text>
<text x="167.6" y="27.6">14</text>
<text x="167.6" y="25">15</text>
<text x="222" y="27.6">4</text>
<text x="222" y="25">3</text>
<text x="224.3" y="28.9">SENSOR_VP</text>
<text x="224.3" y="26.3">EN</text>
<text x="242" y="28.9">TXD0</text>
<text x="242.8" y="26.3">IO22</text>
<text x="248.9" y="25">36</text>
<text x="248.9" y="27.6">35</text>
<text x="24" y="33.9">15</text>
<text x="24" y="31.4">16</text>
<text x="28.3" y="34.9">SHELL</text>
<text x="28.3" y="32.4">SHELL</text>
<text x="38.3" y="32.2" transform="rotate(-90 38.3 32.2)">CC1</text>
<text x="40.8" y="32" transform="rotate(-90 40.8 32)">DP1</text>
<text x="43.4" y="32.2" transform="rotate(-90 43.4 32.2)">DN1</text>
<text x="45.9" y="33.6" transform="rotate(-90 45.9 33.6)">SBU1</text>
<text x="47.9" y="34.9">SHELL</text>
<text x="47.9" y="32.4">SHELL</text>
<text x="57" y="33.9">13</text>
<text x="57" y="31.4">14</text>
<text x="95.7" y="30.8" transform="rotate(-90 95.7 30.8)">4</text>
<text x="108.4" y="30.8" transform="rotate(-90 108.4 30.8)">3</text>
<text x="148.3" y="30.1">4</text>
<text x="148.3" y="32.7">5</text>
<text x="148.3" y="35.2">6</text>
<text x="150.7" y="31.4">V3</text>
<text x="150.7" y="33.9">D+</text>
<text x="160.3" y="33.9">DCD#</text>
<text x="160.5" y="31.4">DTR#</text>
<text x="167.6" y="35.2">11</text>
<text x="167.6" y="32.7">12</text>
<text x="167.6" y="30.1">13</text>
<text x="222" y="35.2">7</text>
<text x="222" y="32.7">6</text>
<text x="222" y="30.1">5</text>
<text x="224.3" y="33.9">IO34</text>
<text x="224.3" y="31.4">SENSOR_VN</text>
<text x="241.7" y="31.4">RXD0</text>
<text x="242.8" y="33.9">IO21</text>
<text x="248.9" y="30.1">34</text>
<text x="248.9" y="32.7">33</text>
<text x="248.9" y="35.2">32</text>
<text x="19.6" y="36.5">A1B12</text>
<text x="20.9" y="39">A4B9</text>
<text x="28.3" y="37.5">GND</text>
<text x="28.3" y="40">VBUS</text>
<text x="38.3" y="41.8" transform="rotate(-90 38.3 41.8)">CC2</text>
<text x="40.8" y="41.8" transform="rotate(-90 40.8 41.8)">DP2</text>
<text x="43.4" y="41.8" transform="rotate(-90 43.4 41.8)">DN2</text>
<text x="45.9" y="41.8" transform="rotate(-90 45.9 41.8)">SBU2</text>
<text x="49" y="37.5">VBUS</text>
<text x="50.1" y="40">GND</text>
<text x="57" y="36.5">B4A9</text>
<text x="57" y="39">B1A12</text>
<text x="95.7" y="39.7" transform="rotate(-90 95.7 39.7)">1</text>
<text x="108.4" y="39.7" transform="rotate(-90 108.4 39.7)">2</text>
<text x="148.3" y="37.7">7</text>
<text x="148.3" y="40.3">8</text>
<text x="150.7" y="36.5">D-</text>
<text x="150.7" y="39">NC.</text>
<text x="150.7" y="41.6">OUT#</text>
<text x="160.4" y="39">DSR#</text>
<text x="160.7" y="41.6">CTS#</text>
<text x="163" y="36.5">RI#</text>
<text x="167.6" y="40.3">9</text>
<text x="167.6" y="37.7">10</text>
<text x="222" y="40.3">9</text>
<text x="222" y="37.7">8</text>
<text x="224.3" y="41.6">IO33</text>
<text x="224.3" y="39">IO32</text>
<text x="224.3" y="36.5">IO35</text>
<text x="242.8" y="39">IO19</text>
<text x="242.8" y="41.6">IO18</text>
<text x="244.5" y="36.5">NC</text>
<text x="248.9" y="37.7">31</text>
<text x="248.9" y="40.3">30</text>
<text x="37.3" y="46.4" transform="rotate(-90 37.3 46.4)">B5</text>
<text x="39.8" y="46.4" transform="rotate(-90 39.8 46.4)">B6</text>
<text x="42.3" y="46.4" transform="rotate(-90 42.3 46.4)">B7</text>
<text x="44.9" y="46.4" transform="rotate(-90 44.9 46.4)">B8</text>
<text x="220.7" y="47.9">12</text>
<text x="220.7" y="45.4">11</text>
<text x="220.7" y="42.8">10</text>
<text x="224.3" y="46.6">IO26</text>
<text x="224.3" y="44.1">IO25</text>
<text x="244.1" y="44.1">IO5</text>
<text x="244.5" y="46.6">NC</text>
<text x="248.9" y="42.8">29</text>
<text x="248.9" y="45.4">28</text>
<text x="248.9" y="47.9">27</text>
<text x="220.7" y="53">14</text>
<text x="220.7" y="50.4">13</text>
<text x="224.3" y="51.7">IO14</text>
<text x="224.3" y="49.2">IO27</text>
<text x="244.1" y="51.7">IO4</text>
<text x="244.5" y="49.2">NC</text>
<text x="248.9" y="50.4">26</text>
<text x="248.9" y="53">25</text>
<text x="220.7" y="58.1">16</text>
<text x="220.7" y="55.5">15</text>
<text x="224.3" y="59.3">IO13</text>
<text x="224.3" y="56.8">GND</text>
<text x="224.3" y="54.3">IO12</text>
<text x="242.8" y="59.3">IO15</text>
<text x="244.1" y="54.3">IO0</text>
<text x="244.1" y="56.8">IO2</text>
<text x="248.9" y="55.5">24</text>
<text x="248.9" y="58.1">23</text>
<text x="220.7" y="65.7">19</text>
<text x="220.7" y="63.1">18</text>
<text x="220.7" y="60.6">17</text>
<text x="224.3" y="64.4">NC</text>
<text x="224.3" y="61.9">NC</text>
<text x="244.5" y="61.9">NC</text>
<text x="244.5" y="64.4">NC</text>
<text x="248.9" y="60.6">22</text>
<text x="248.9" y="63.1">21</text>
<text x="248.9" y="65.7">20</text>
<text x="224.3" y="67">NC</text>
<text x="244.5" y="67">NC</text>
<text x="225.8" y="94.9">8</text>
<text x="252.7" y="94.9">1</text>
<text x="133.1" y="101.2">1</text>
<text x="149.9" y="101.2">5</text>
<text x="225.8" y="97.4">7</text>
<text x="225.8" y="100">6</text>
<text x="228.1" y="96.2">VDD</text>
<text x="228.1" y="98.7">GND</text>
<text x="228.1" y="101.2">VDDIO</text>
<text x="246.5" y="96.2">GND</text>
<text x="246.9" y="98.7">CSB</text>
<text x="247.8" y="101.2">SDI</text>
<text x="252.7" y="100">3</text>
<text x="252.7" y="97.4">2</text>
<text x="133.1" y="106.3">2</text>
<text x="133.1" y="103.8">3</text>
<text x="135.4" y="102.5">VIN</text>
<text x="135.4" y="107.6">GND</text>
<text x="135.4" y="105.1">EN</text>
<text x="142.4" y="102.5">VOUT</text>
<text x="145.5" y="107.6">NC</text>
<text x="149.9" y="106.3">4</text>
<text x="225.8" y="102.5">5</text>
<text x="228.1" y="103.8">SDO</text>
<text x="246.9" y="103.8">SCK</text>
<text x="252.7" y="102.5">4</text>
<text x="332.5" y="124.1">1</text>
<text x="334.8" y="125.4">1</text>
<text x="264.7" y="131.5">9</text>
<text x="279.1" y="130.2">VDDH</text>
<text x="280.7" y="127.7">VDD</text>
<text x="289.4" y="131.5">19</text>
<text x="290.1" y="129">7</text>
<text x="332.5" y="126.6">2</text>
<text x="332.5" y="129.2">3</text>
<text x="332.5" y="131.7">4</text>
<text x="334.8" y="127.9">2</text>
<text x="334.8" y="130.5">3</text>
<text x="264" y="134">10</text>
<text x="270.4" y="135.3">SDA</text>
<text x="270.4" y="132.8">SCL</text>
<text x="332.5" y="134.3">5</text>
<text x="332.5" y="136.8">6</text>
<text x="334.8" y="133">4</text>
<text x="334.8" y="135.5">5</text>
<text x="264.7" y="139.1">1</text>
<text x="270.4" y="140.4">DNC</text>
<text x="280.5" y="142.9">GND</text>
<text x="332.5" y="139.3">7</text>
<text x="334.8" y="138.1">6</text>
<text x="334.8" y="140.6">7</text>
<text x="34.1" y="144.4">1</text>
<text x="43.1" y="144.4">2</text>
<text x="290.1" y="144.2">6</text>
<text x="41.8" y="183.8">1</text>
<text x="50.7" y="183.8">2</text>
</g>
<g font-size="1.6" fill="#000080">
<text x="26.5" y="10.8">R6</text>
<text x="24" y="51.5">R5</text>
<text x="227.2" y="92.1">U9</text>
<text x="81.2" y="98.5">D2</text>
<text x="333.9" y="121.3">H1</text>
</g>
</svg>
